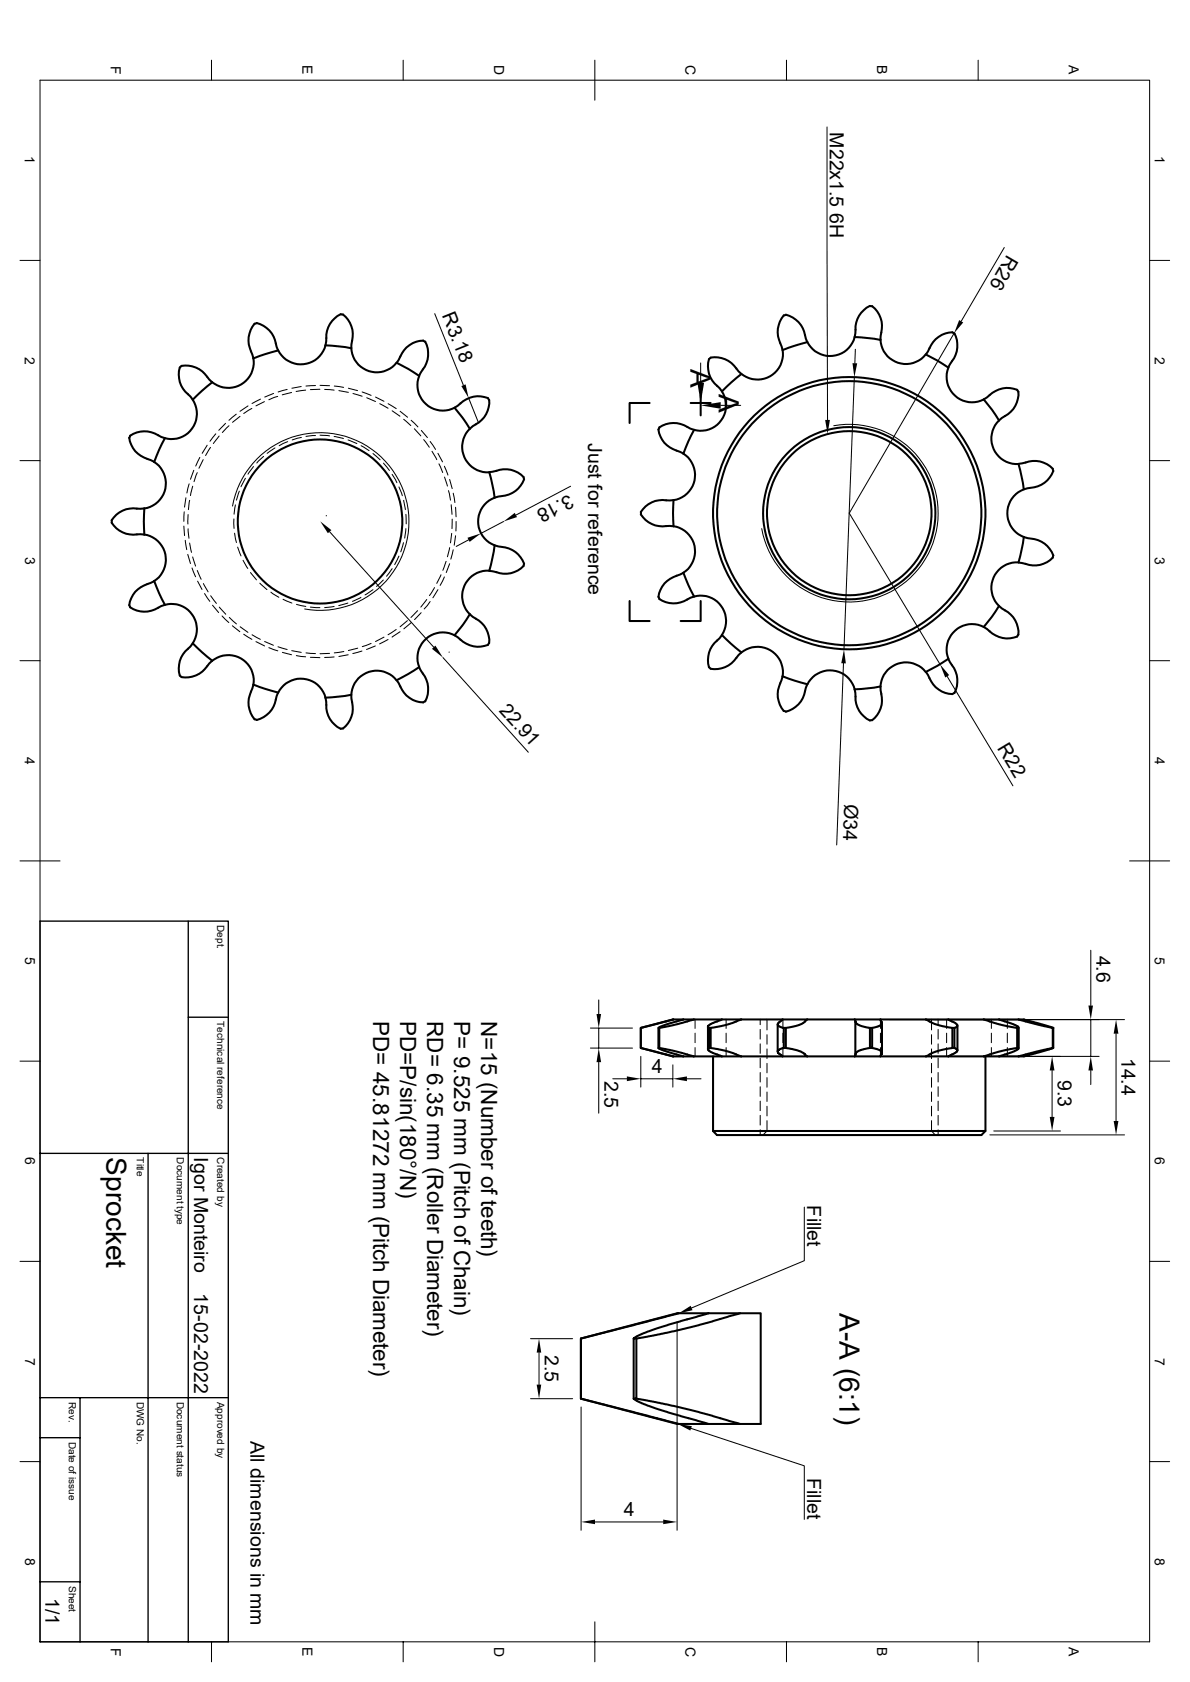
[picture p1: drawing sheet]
<svg xmlns="http://www.w3.org/2000/svg" width="297mm" height="420mm" viewBox="0 0 297 420" stroke-linecap="round" stroke-linejoin="round" font-family="sans-serif">
<g fill="none" stroke="#000" stroke-width=".51">
<path d="M85 78.5h.3a3.7 3.7 0 0 1 2 2.1 7.2 7.2 0 0 1 .4 5.4v.9M85 78.4a6.6 6.6 0 0 0-3.6 6.9l-.2 .9 6.5 .8M195.6 78.7a6.6 6.6 0 0 0-.5 7.8l.2 .9 6.2-2M196.1 78.6a6.7 6.7 0 0 1 5 5.9 6.4 6.4 0 0 0 6.3 4.4 6.4 6.4 0 0 0 5.9-4.8M196.2 78.6l-.6 .2M217.1 76.4a6.6 6.6 0 0 0-3.6 6.8l-.2 1 6.5 .7v-1a6.6 6.6 0 0 0-2.1-7.4l-.6-.1M44.9 91.7a6.6 6.6 0 0 0 2.6 7.3l.6 .8M45.3 91.4l-.4 .4M48.1 99.8a6.4 6.4 0 0 1-1.1 8.3 6.4 6.4 0 0 1-8.3 .1 6.4 6.4 0 0 0-6.2 .6M53 95.5l-4.9 4.3M63.2 89.5a6.4 6.4 0 0 1-4.3 7.1 6.4 6.4 0 0 1-7.8-3.2 6.4 6.4 0 0 0-5.8-2M63.5 80.8a6.6 6.6 0 0 0-.5 7.8l.2 .9"/>
<path d="M64.1 80.6a6.7 6.7 0 0 1 4.9 6l.4 .9M64.1 80.7l-.6 .2M81.2 86.2a6.3 6.3 0 0 1-5.4 4.7 6.3 6.3 0 0 1-6.4-3.4l-6.2 2M87.7 86.9a6.3 6.3 0 0 0 4.3 5.8 6.3 6.3 0 0 0 7-2.1M104.6 93.9a6.3 6.3 0 0 0 1.7 7 6.3 6.3 0 0 0 7.2 .9M106.1 85.3l-.2-.1a4.2 4.2 0 0 0-3.7 1 7.3 7.3 0 0 0-2.7 3.6l-.5 .8 2.9 1.5 2.7 1.8M106.1 85.3a6.8 6.8 0 0 1-1.1 7.7l-.4 .8M121.8 99.4a6.7 6.7 0 0 0-7.5 1.9l-.8 .5M121.8 99.4l.3 .5M122.1 99.9a6.6 6.6 0 0 1-4.1 6.5l-.7 .7M174.9 98.7v5M177 89.7a6.6 6.6 0 0 0 2.6 7.2 6.4 6.4 0 0 1-.2 8.8 6.4 6.4 0 0 1-8.7 .5 6.4 6.4 0 0 0-6.2 .5"/>
<path d="M177.4 89.3l-.4 .4M185 93.4l-4.8 4.3M195.3 87.4a6.4 6.4 0 0 1-4.3 7.1 6.4 6.4 0 0 1-7.8-3.2 6.4 6.4 0 0 0-5.8-2M219.8 84.8a6.3 6.3 0 0 0 4.3 5.8 6.3 6.3 0 0 0 7-2.1M236.7 91.8a6.3 6.3 0 0 0 1.7 7 6.3 6.3 0 0 0 7.1 .9M238.2 83.2a6.8 6.8 0 0 1-1.1 7.7l-.4 .8M238.2 83.3l-.2-.2a4.2 4.2 0 0 0-3.7 1 7.3 7.3 0 0 0-2.7 3.7l-.5 .7 2.9 1.5 2.7 1.8M245.5 99.7l2.1 2.6 1.7 2.7M254.2 97.8a6.6 6.6 0 0 1-4.1 6.6l-.8 .6M254.2 97.8l-.3-.5a6.7 6.7 0 0 0-7.6 1.9l-.8 .5M32.5 108.8l-.1 .3a4.3 4.3 0 0 0 1.3 3.5 8.1 8.1 0 0 0 3.9 2.3l.9 .4M38.4 115.3a6.3 6.3 0 0 1 2.9 6.7 6.3 6.3 0 0 1-5.3 5"/>
<path d="M41.1 109.4l-1.4 2.9-1.2 3.1M113.5 101.8l2 2.6 1.8 2.7M117.3 107.1a6.4 6.4 0 0 0-1.4 7.1 6.4 6.4 0 0 0 6.2 3.7l.8 3.2 .5 3.1M122.1 117.9l.9-.1a6.8 6.8 0 0 1 7.7 1.3v.3a4.4 4.4 0 0 1-2 3.2 7.5 7.5 0 0 1-4.3 1.4 6.4 6.4 0 0 0-5 7.1 6.4 6.4 0 0 0 6.7 5.6 6.3 6.3 0 0 1 4.7 4.1l-.1 .2a4.3 4.3 0 0 1-3.2 2.1 7.9 7.9 0 0 1-4.5-.4l-.9-.2M162.1 100.6h-5v5M164.6 106.7l-.1 .3a4.3 4.3 0 0 0 1.3 3.6 8.1 8.1 0 0 0 3.9 2.2 6.4 6.4 0 0 1 3.4 8 6.4 6.4 0 0 1-7.7 4 6.4 6.4 0 0 0-5.5 3M172.4 100.6h5M173.2 107.4l-1.4 2.8-1.2 3.1M249.3 105a6.4 6.4 0 0 0-1.3 7.1 6.4 6.4 0 0 0 6.2 3.8M254.2 115.8l.9-.1a6.8 6.8 0 0 1 7.7 1.4v.2a4.4 4.4 0 0 1-2.1 3.2 7.5 7.5 0 0 1-4.2 1.4 6.4 6.4 0 0 0-5 7.2 6.4 6.4 0 0 0 6.7 5.5 6.3 6.3 0 0 1 4.7 4.1l-.1 .2a4.3 4.3 0 0 1-3.2 2.2 7.9 7.9 0 0 1-4.5-.5l-.9-.1M254.2 115.9l1.3 6.3M27.9 130.5a6.7 6.7 0 0 0 7.2 2.9l.9 .1"/>
<path d="M27.9 129.9v.6M36 133.5a6.3 6.3 0 0 1 5.3 4.9 6.3 6.3 0 0 1-2.9 6.7M36 127h-.9a6.7 6.7 0 0 0-7.2 2.9M36 127l-.1 3.2 .1 3.3M123.4 136.2l-1.3 6.3M159.9 128.4a6.7 6.7 0 0 0 7.2 2.9 6.3 6.3 0 0 1 6.1 4.6 6.3 6.3 0 0 1-2.7 7.1M160 127.8v.6M168.1 124.9l-.1 3.2 .1 3.3M255.5 134.1l-1.3 6.3M32.3 151.1l.2 .5M32.5 151.6a6.6 6.6 0 0 0 7.7-.3 6.4 6.4 0 0 1 7.4 1.7 6.4 6.4 0 0 1 .5 7.7M38.5 145.1l1.2 3 1.4 2.9"/>
<path d="M38.5 145.1l-.9 .4a6.8 6.8 0 0 0-5.3 5.6M113.5 158.6a6.3 6.3 0 0 0-7.2 1 6.3 6.3 0 0 0-1.7 7M113.5 158.6l.8 .5a6.8 6.8 0 0 0 7.5 1.9M117.3 153.4l-1.8 2.7-2 2.5M117.3 153.4l.7 .6a6.6 6.6 0 0 1 4.1 6.5l-.3 .5M122.1 142.5a6.4 6.4 0 0 0-6.2 3.8 6.4 6.4 0 0 0 1.4 7.1M157.1 150.1v5h5M164.3 149l.3 .6M170.6 143l1.2 3 1.4 2.9M170.6 143l-.9 .5a6.8 6.8 0 0 0-5.4 5.6M173.2 149l-.9 .3a6.7 6.7 0 0 1-7.8 .3M173.2 149a6.4 6.4 0 0 1 7.5 3.6 6.4 6.4 0 0 1-2.4 8 5.9 5.9 0 0 0-1.1 6.2 4.5 4.5 0 0 0 3.8-.2 7.2 7.2 0 0 0 3.3-3 6.4 6.4 0 0 1 7.5-1.5 6.4 6.4 0 0 1 3.5 6.8"/>
<path d="M174.9 150.1v5h-5M180.2 158.6l4.8 4.3M245.5 156.5l.8 .6a6.8 6.8 0 0 0 7.6 1.9M245.5 156.5a6.3 6.3 0 0 0-7.1 1 6.3 6.3 0 0 0-1.7 7M249.3 151.3l.8 .6a6.6 6.6 0 0 1 4.1 6.6M249.3 151.3l-1.7 2.7-2.1 2.5M254.2 140.4a6.4 6.4 0 0 0-6.2 3.8 6.4 6.4 0 0 0 1.3 7.1M254.2 158.5l-.3 .4M44.9 168.7l.4 .3M45.3 169.1a6.7 6.7 0 0 0 6.9-3.4 6.4 6.4 0 0 1 7.5-1.5 6.4 6.4 0 0 1 3.5 6.8M48.1 160.7l-.6 .7a6.6 6.6 0 0 0-2.6 7.3M48.1 160.7l4.9 4.3"/>
<path d="M63.2 170.9l6.2 2M63.2 170.9l-.2 1a6.7 6.7 0 0 0 .5 7.7M63.5 179.6l.6 .1M69.4 173l-.4 .8a6.7 6.7 0 0 1-4.9 6M69.4 173a6.3 6.3 0 0 1 6.4-3.5 6.3 6.3 0 0 1 5.4 4.7M81.2 174.2l.2 .9a6.7 6.7 0 0 0 3.6 6.9M87.7 173.5l-6.5 .7M87.7 173.5v1a6.6 6.6 0 0 1-2.1 7.4h-.6M99 169.9a6.3 6.3 0 0 0-7-2.1 6.3 6.3 0 0 0-4.3 5.8M106.1 175.1l-.2 .1a4.2 4.2 0 0 1-3.7-1 7.3 7.3 0 0 1-2.7-3.6l-.5-.8 5.6-3.2 .4 .8a6.7 6.7 0 0 1 1.1 7.7M201.5 170.9l-6.2-2-.2 .9a6.7 6.7 0 0 0 .5 7.7l.6 .2M213.3 172.2a6.4 6.4 0 0 0-6.9-4.8 6.4 6.4 0 0 0-5.7 6.1 6.4 6.4 0 0 1-4.6 4.2"/>
<path d="M219.8 171.4l-6.5 .7M231.1 167.8a6.3 6.3 0 0 0-7.8-1.7 6.3 6.3 0 0 0-3.3 7.2 6.4 6.4 0 0 1-2.3 6.5 1.86 1.86 0 0 1-2.1-.9 6.7 6.7 0 0 1-2.1-5.8l-.2-1M236.7 164.5l.4 .9a6.7 6.7 0 0 1 1.1 7.7M236.7 164.5l-2.7 1.7-2.9 1.6 .5 .7a6.7 6.7 0 0 0 6.1 4.8l.5-.3M164.3 256.7h.2M164.5 256.7v5h-.2M168.1 254.6h2.5M168.1 254.6l-8.2 2.1v5l8.2 2.1M170.6 254.6l-4.9 1.4-1.4 .7v5l1.5 .7 4.8 1.4M170.6 254.6h2.6M173.2 254.6l-4.5 1.2-4.2 .9M173.2 254.6h7"/>
<path d="M176.7 256.4v5.6M177 256.7h.4v5h-.4M180.2 254.6l-2.3 .8-1.2 .8 .3 .5v5l-.3 .4 1.1 .7 2.4 1M180.2 254.6h4.8M185 254.6h10.3M185 254.6l-3.7 1.3-3.9 .8M194.1 255.8v6.8M195.3 254.6h6.2M195.3 254.6l-1.2 1.1 .3 .5 1.2 .5v5l-1 .3-.5 .5 .1 .3 1.1 1M195.6 256.7h.5M196.1 256.7v5h-.5M201.5 254.6h11.8"/>
<path d="M201.5 254.6l-.9 .8-1.3 .6-3.2 .7M213.3 254.6l.3 .8 .5 .4 1 .4 2 .5v5l-2.1 .4-1 .5-.4 .4-.3 .8M213.3 254.6h6.5M213.5 255.1v8.1M217.1 256.7h.6v5h-.6M219.8 254.6l.3 .7-.1 .4-.7 .5-1.6 .5M219.8 254.6h11.3M220.1 255.4v7.5M231.1 254.6l2.3 1.1 4.3 1v5l-4.1 .9-2.5 1.2M231.1 254.6h5.6M236.7 254.6l1.7 .8 .5 .5v.4l-.7 .4M236.7 254.6h8.8"/>
<path d="M237.7 256.7h.5M238.2 256.7v5h-.5M239 256.1v6.2M245.5 254.6l3.4 1.1 5 1v5l-4.5 .9-3.9 1.2M245.5 254.6h3.8M249.3 254.6h4.9M249.3 254.6l3.8 1.2 .9 .5 .2 .4M253.9 256.7h.3v5h-.3M254.2 254.6h1.4l7.3 2.1h-.1M254.2 256.6v5.1M254.2 254.6l8.6 2.1v5l-8.6 2.1M262.9 256.7v5"/>
<path d="M164.5 261.7l4.4 .9 4.3 1.2M168.1 263.8h2.5M170.6 263.8h2.6M173.2 263.8h7M177.4 261.7l3.7 .7 3.9 1.4M178 263.8v18.6M180.2 263.8h4.8M185 263.8h10.3M195.3 263.8h6.2M196.1 261.7l3.3 .7 1.1 .5 1 .9M201.5 263.8h11.8M213.3 263.8h6.5"/>
<path d="M217.7 261.7l1.2 .3 1.1 .6 .1 .5-.3 .7M219.8 263.8h11.3M231.1 263.8h5.6M236.7 263.8h8.8M238.2 261.7l.6 .3 .2 .2-.2 .4-2.1 1.2M245.5 263.8h3.8M246 263.8v18.6l-1.1 1h-66l-.9-1M249.3 263.8h4.9M254.2 261.7l-.2 .4-.8 .4-3.9 1.3M262.8 261.7h.1l-7.1 2-1.6 .1M178 282.4h68M158.2 334.2h.6"/>
<path d="M158.8 334.2l5.7-1 7.4-1.7 12.8-3.6h5.2v27.7h-5.2l-12.8-3.6-7.4-1.7-5.7-1.1M158.8 334.2v15h-.6M169.4 327.9l-24.4 6.3v15l24.4 6.4M169.4 327.9h7.4M176.8 327.9h7.9M176.8 327.9l-13.4 4-3.5 1.3-1.7 1v15.1l1.7 1 3.5 1.3 13.4 4M169.4 355.6h7.4M176.8 355.6h7.9"/>
<circle cx="79.9" cy="130.2" r="20.5"/>
<circle cx="212" cy="128.2" r="34"/>
<circle cx="212" cy="128.1" r="20.5"/>
<circle cx="212" cy="128.1" r="33"/>
<circle cx="212" cy="128.1" r="21.5"/>
</g>
<g fill="none" stroke="#000" stroke-width=".25">
<path d="M52.8 15v5M100.6 15v5M148.5 15v10M196.3 15v5M244.1 15v5M10 20h276.9v390h-276.9zM206.4 31.7l.1 73.2M5 65h5M108.5 78.3l7.2 17.9M250.7 61.8l-10.8 18.4M286.9 65h5M65 99.7l-2.1 1.1"/>
<path d="M68.3 98.3l-2.2 .8M69.3 99l-2.2 .8M71.7 97.2l-2.3 .7M72.8 98l-2.4 .6M75.2 96.5l-2.3 .4M76.3 97.4l-2.4 .3M78.7 96.3l-2.3 .1M79.8 97.2l-2.3 .1M79.9 96.2l2.4 .1M81 97.2l2.4 .2M83.4 96.4l2.4 .3M84.6 97.5l2.4 .5"/>
<path d="M87 96.9l2.2 .6M88.1 98.3l2.3 .6M90.4 97.9l2.2 .8M91.5 99.3l2.2 .9M93.7 99.1l2.1 1.1M117 99.4l2.3 5.9M174.9 90.6v5M213.2 94.2l-2.5 67.9M213.5 87.2l-.1 3.5M238.1 83.2l-26.1 44.9 22.6 37.8M5 115h5M48.3 117.4l-.8 2.3"/>
<path d="M49.2 118l-.8 2.3M49.9 114.2l-1 2.2M50.7 114.8l-1 2.1M51.7 111.2l-1.2 2M52.5 111.7l-1.2 2M53.8 108.3l-1.4 1.9M54.7 108.9l-1.4 1.8M56.3 105.7l-1.7 1.7M57.1 106.3l-1.6 1.7M59 103.4l-1.8 1.5M59.9 104l-1.9 1.5M61.3 119.4l-1.1 2.1"/>
<path d="M61.9 101.3l-2 1.4M62.9 102l-2.1 1.3M63.3 116.5l-1.4 1.9M65.8 114l-1.7 1.6M66 100.3l-2.1 1M68.6 111.8l-1.9 1.4M71.8 110.3l-2.1 1M75.2 109.2l-2.3 .7M78.7 108.8l-2.3 .2M79.9 108.7l2.4 .1M83.4 109l2.3 .5M86.9 109.9l2.2 .8"/>
<path d="M90.1 111.3l2 1.2M93.1 113.2l1.8 1.6M94.8 100.8l2.1 1.1M95.7 115.7l1.5 1.8M96.9 100.8l2 1.2M97.9 118.4l1.2 2.1M97.9 102.6l1.9 1.3M99.9 102.7l1.8 1.5M100.8 104.7l1.7 1.6M102.6 104.9l1.7 1.7M103.4 107.1l1.6 1.7M105.2 107.5l1.5 1.8"/>
<path d="M105.7 109.8l1.4 1.9M107.4 110.2l1.3 2M107.8 112.7l1.2 2.1M109.3 113.2l1.1 2.1M109.6 115.8l.9 2.2M110.9 116.4l.9 2.2M111 119.1l.7 2.3M112.2 119.7l.7 2.3M179.9 101.2h5M208.1 106.3a22.2 22.2 0 0 1 25.7 18 22.2 22.2 0 0 1-18 25.7 22.2 22.2 0 0 1-25.7-18M286.9 115h5M45.9 131.4l.2 2.3"/>
<path d="M46 127.8l-.1 2.4M46.2 134.9l.4 2.3M46.4 124.3l-.3 2.3M46.9 138.4l.6 2.3M46.9 128.5v2.4M46.9 132l.3 2.4M47.2 120.8l-.5 2.3M47.3 124.9l-.3 2.4M47.3 135.6l.5 2.3M48.1 121.4l-.6 2.3M48.1 139.1l.7 2.3M58 126.4a22.2 22.2 0 0 1 25.7-18 22.2 22.2 0 0 1 18 25.7 22.2 22.2 0 0 1-25.7 18"/>
<path d="M58.4 129.6v2.4M58.5 133.1l.5 2.4M58.8 126.1l-.4 2.3M59.3 136.6l.9 2.2M59.7 122.6l-.7 2.3M60.7 139.9l1.1 2M81.5 128.7l-.1 .1M82.3 132.8l25.9 28.8M99.6 121.6l.8 2.2M99.6 138.9l-1.1 2.1M100.7 135.5l-.7 2.3M100.8 124.9l.4 2.4"/>
<path d="M101.3 128.4l.1 2.4M101.3 132l-.3 2.4M111.9 122.5l.5 2.4M112.2 136.7l-.5 2.3M112.6 126l.2 2.4M112.7 133.2l-.3 2.4M112.9 129.6l-.1 2.4M113.1 123.1l.4 2.4M113.1 137.3l-.6 2.3M113.7 126.7l.1 2.3M113.7 133.8l-.3 2.3M113.8 130.2v2.4"/>
<path d="M117 134.8l-3.1 1.6M125.7 130.2l-5.6 3M142.4 121.4l-13.6 7.2M47.9 141.8l.9 2.2M49.2 142.5l1 2.2M49.3 145.1l1.1 2.1M50.8 145.7l1.1 2.1M51.1 148.2l1.3 2M52.6 148.8l1.4 1.9M53 151.1l1.6 1.9M54.7 151.6l1.6 1.8M55.4 153.8l1.7 1.6"/>
<path d="M57.2 154.2l1.8 1.6M58 156.3l1.9 1.4M59.9 156.5l2 1.4M60.8 158.4l2.1 1.2M62.5 143l1.5 1.8M62.9 158.5l2.1 1.1M64.9 145.6l1.7 1.6M67.6 147.9l2 1.2M70.7 149.6l2.2 1M74 150.9l2.3 .5M77.5 151.6l2.3 .1M83.4 151.4l-2.4 .3"/>
<path d="M86.8 150.6l-2.3 .6M90.1 149.1l-2.1 1.1M93.1 147.2l-2 1.3M95.7 144.8l-1.7 1.6M95.8 159.1l-2.1 1.1M96.9 159.7l-2.2 1.1M97.9 142l-1.4 1.9M98.9 157.2l-2 1.3M99.9 157.7l-2 1.4M101.7 155l-1.8 1.5M102.6 155.5l-1.8 1.5M104.2 152.5l-1.6 1.7"/>
<path d="M105.1 153l-1.6 1.7M106.5 149.7l-1.5 1.9M107.4 150.2l-1.5 1.9M108.5 146.7l-1.3 2M109.3 147.2l-1.3 2.1M110.1 143.5l-1.1 2.2M110.9 144.1l-1 2.1M111.3 140.2l-.8 2.2M112.2 140.8l-.8 2.2M5 165h5M63.9 160.2l2.1 1.1M66 160.2l2.2 .9"/>
<path d="M67.1 161.7l2.2 .8M69.4 161.5l2.3 .7M70.5 162.9l2.3 .6M72.8 162.5l2.4 .4M74 163.7l2.3 .3M76.4 163l2.3 .2M77.5 164.1l2.3 .1M82.3 163.2h-2.4M83.4 164l-2.4 .2M85.8 162.7l-2.4 .3M86.9 163.5l-2.3 .4M89.3 161.8l-2.3 .6"/>
<path d="M90.3 162.6l-2.2 .6M92.6 160.7l-2.2 .8M93.7 161.3l-2.2 .9M110.6 164.2l21.3 23.6M112.1 162.8v.1M210.5 165.6l-1.7 45.4M236.4 168.9l16.4 27.3M286.9 165h5M5 215h10M281.9 215h10M272.2 237.3v13.8M147.4 256.7h10.5"/>
<path d="M149.4 249.7v3.5M149.4 256.7v5M173.5 254.6v2.2M173.5 258v2.3M181.2 254.6v2.2M181.2 258v2.3M189.7 254.6v1.3M189.7 257v2.5M191.4 254.6v2.6M191.4 258.4v2.3M195.4 254.6v2.2M195.4 258v2.3"/>
<path d="M213.5 255v1.8M213.5 258v2.3M219.8 254.6v2.2M219.8 258v2.3M221.9 254.6h58.8M232.5 254.6v2.6M232.5 258.4v2.3M234.1 254.6v1.3M234.1 257v2.5M236.3 254.6v2.2M236.3 258v2.3M247.4 254.6v2.2"/>
<path d="M247.4 258v2.3M251.4 254.6v2.2M251.4 258v2.3M272.2 254.6v9.2M278.6 258.1v21.8M5 265h5M147.4 261.7h10.5M149.4 265.2v12.8M153 269.4h3.5M159.9 263.8v7.6M159.9 269.4h8M167.9 265.9v5.5"/>
<path d="M171.4 269.4h3.6M173.5 261.6v2.2M181.2 261.6v2.2M189.7 260.6v2.4M189.7 264.2v2.4M189.7 267.8v2.4M189.7 271.4v2.4M189.7 275v2.3M189.7 278.5v2.4M191.4 279.8v2.6l-1 1M191.4 261.9v2.4M191.4 265.5v2.4"/>
<path d="M191.4 269.1v2.4M191.4 272.7v2.3M191.4 276.2v2.4M195.4 261.6v2.2M213.5 261.6v1.8M219.8 261.6v2.1M232.5 279.8v2.6l1 1M232.5 261.9v2.4M232.5 265.5v2.4M232.5 269.1v2.4M232.5 272.7v2.3M232.5 276.2v2.4"/>
<path d="M233.2 263.8h41.1M234.1 260.6v2.4M234.1 264.2v2.4M234.1 267.8v2.4M234.1 271.4v2.4M234.1 275v2.3M234.1 278.5v2.4M236.3 261.6v2.2M247.4 261.6v2.2M251.4 261.6v2.2M262.6 267.3v11.6M272.2 267.3v3.5"/>
<path d="M286.9 265h5M189.7 282.1v1.3M234.1 282.1v1.3M247.1 283.4h33.6M248 282.4h16.7M5 315h5M200.7 301.4v13.4l-28.1 11.8M286.9 315h5M132.4 334.3h10.5M134.5 337.7v8M169 330v52.1M132.4 349.2h10.5"/>
<path d="M145 351.3v30.8M172.5 356.7l28.2 9.3v13.4M5 365h5M286.9 365h5M148.5 380h17M52.8 410v5M100.6 410v5M148.5 405v10M196.3 410v5M244.1 410v5"/>
</g>
<path d="M10 230h47v180h-47zM47 230v180M47 254h10M10 288h47M37 288v122M10 359h10M10 349h47M20 349v61M10 395h10" fill="none" stroke="#000" stroke-width=".34"/>
<g fill="#000">
<path d="M115.1 96.4l1.1-.4 .8 3.4zM174.1 95.6h1.6l-.8 5zM212.8 90.7h1.2l-.8 3.5zM239.4 79.9l1 .6-2.3 2.7zM174.9 101.2l5-.8v1.7zM206 104.9h1.1l-.6 3.5zM79.9 130.2l2.8 2.2-.9 .7zM116.7 134.3l3.4-1.1-2.9 2.1zM125.7 130.2l2.8-2.1 .5 1zM107.8 162l.9-.8 1.9 3zM210.7 162.1l.4 3.6-1.1-.1zM234.6 165.9l2.3 2.7-1 .6z"/>
<path d="M148.9 253.2h1.1l-.6 3.5zM271.7 251.1h1.1l-.6 3.5zM278.6 254.6l.5 3.5h-1.1zM149.4 261.7l.6 3.5h-1.1zM156.5 268.8l3.4 .6-3.4 .6zM167.9 269.4l3.5-.6v1.2zM262.6 263.8l.6 3.5h-1.2zM262 278.9h1.2l-.6 3.5zM272.2 263.8l.6 3.5h-1.1zM278 279.9h1.1l-.5 3.5zM134.5 334.3l.6 3.4h-1.2zM169.4 328l3-1.9 .4 1.1z"/>
<path d="M133.9 345.7h1.2l-.6 3.5zM169.2 355.6l3.5 .5-.4 1.1zM145 380l3.5-.6v1.2zM165.5 379.4l3.5 .6-3.5 .6z"/>
</g>
<g font-size="7">
<text x="172.4" y="92.1" transform="rotate(90 172.4 92.1)">A</text>
<text x="179.4" y="98.3" transform="rotate(90 179.4 98.3)">A</text>
<text x="26.5" y="289" transform="rotate(90 26.5 289)">Sprocket</text>
<text x="209.5" y="327.9" transform="rotate(90 209.5 327.9)">A-A (6:1)</text>
</g>
<g font-size="5.6">
<text x="93.1" y="255" transform="rotate(90 93.1 255)">PD= 45.81272 mm (Pitch Diameter)</text>
<text x="99.9" y="255" transform="rotate(90 99.9 255)">PD=P/sin(180°/N)</text>
<text x="106.6" y="255" transform="rotate(90 106.6 255)">RD= 6.35 mm (Roller Diameter)</text>
<text x="113.3" y="255" transform="rotate(90 113.3 255)">P= 9.525 mm (Pitch of Chain)</text>
<text x="120.1" y="255" transform="rotate(90 120.1 255)">N=15 (Number of teeth)</text>
</g>
<g font-size="4.9">
<text x="207.1" y="33.1" transform="rotate(90 207.1 33.1)">M22x1.5 6H</text>
<text x="251.4" y="63.4" transform="rotate(120 251.4 63.4)">R26</text>
<text x="110.2" y="78.7" transform="rotate(68 110.2 78.7)">R3.18</text>
<text x="146.8" y="110.6" transform="rotate(90 146.8 110.6)">Just for reference</text>
<text x="142" y="123.3" transform="rotate(152 142 123.3)">3.18</text>
<text x="124.4" y="177.4" transform="rotate(48 124.4 177.4)">22.91</text>
<text x="248.8" y="186.8" transform="rotate(59 248.8 186.8)">R22</text>
<text x="210.8" y="200.7" transform="rotate(92 210.8 200.7)">Ø34</text>
<text x="273.7" y="238.6" transform="rotate(90 273.7 238.6)">4.6</text>
<text x="150.9" y="270" transform="rotate(90 150.9 270)">2.5</text>
<text x="162.7" y="268">4</text>
<text x="264" y="269.7" transform="rotate(90 264 269.7)">9.3</text>
<text x="279.9" y="264.1" transform="rotate(90 279.9 264.1)">14.4</text>
<text x="48.5" y="289" transform="rotate(90 48.5 289)">Igor Monteiro</text>
<text x="201.5" y="301" transform="rotate(90 201.5 301)">Fillet</text>
<text x="48.5" y="323" transform="rotate(90 48.5 323)">15-02-2022</text>
<text x="136" y="338.4" transform="rotate(90 136 338.4)">2.5</text>
<text x="62.5" y="359.7" transform="rotate(90 62.5 359.7)">All dimensions in mm</text>
<text x="201.5" y="369.1" transform="rotate(90 201.5 369.1)">Fillet</text>
<text x="155.7" y="378.6">4</text>
<text x="11.3" y="399.1" transform="rotate(90 11.3 399.1)">1/1</text>
</g>
<g font-size="3.5">
<text x="27.6" y="16.4" transform="rotate(90 27.6 16.4)">F</text>
<text x="75.5" y="16.3" transform="rotate(90 75.5 16.3)">E</text>
<text x="123.3" y="16.3" transform="rotate(90 123.3 16.3)">D</text>
<text x="171.1" y="16.3" transform="rotate(90 171.1 16.3)">C</text>
<text x="218.9" y="16.3" transform="rotate(90 218.9 16.3)">B</text>
<text x="266.8" y="16.3" transform="rotate(90 266.8 16.3)">A</text>
<text x="6.2" y="39" transform="rotate(90 6.2 39)">1</text>
<text x="288.2" y="39" transform="rotate(90 288.2 39)">1</text>
<text x="6.2" y="89" transform="rotate(90 6.2 89)">2</text>
<text x="288.2" y="89" transform="rotate(90 288.2 89)">2</text>
<text x="6.3" y="139" transform="rotate(90 6.3 139)">3</text>
<text x="288.2" y="139" transform="rotate(90 288.2 139)">3</text>
<text x="6.2" y="189" transform="rotate(90 6.2 189)">4</text>
<text x="288.2" y="189" transform="rotate(90 288.2 189)">4</text>
<text x="6.3" y="239" transform="rotate(90 6.3 239)">5</text>
<text x="288.2" y="239" transform="rotate(90 288.2 239)">5</text>
<text x="6.3" y="289" transform="rotate(90 6.3 289)">6</text>
<text x="288.2" y="289" transform="rotate(90 288.2 289)">6</text>
<text x="6.3" y="339" transform="rotate(90 6.3 339)">7</text>
<text x="288.2" y="339" transform="rotate(90 288.2 339)">7</text>
<text x="6.3" y="389" transform="rotate(90 6.3 389)">8</text>
<text x="288.2" y="389" transform="rotate(90 288.2 389)">8</text>
<text x="27.6" y="411.4" transform="rotate(90 27.6 411.4)">F</text>
<text x="75.5" y="411.3" transform="rotate(90 75.5 411.3)">E</text>
<text x="123.3" y="411.2" transform="rotate(90 123.3 411.2)">D</text>
<text x="171.1" y="411.2" transform="rotate(90 171.1 411.2)">C</text>
<text x="218.9" y="411.3" transform="rotate(90 218.9 411.3)">B</text>
<text x="266.8" y="411.3" transform="rotate(90 266.8 411.3)">A</text>
</g>
<g font-size="2.5">
<text x="54.2" y="231" transform="rotate(90 54.2 231)">Dept.</text>
<text x="54.2" y="255" transform="rotate(90 54.2 255)">Technical reference</text>
<text x="34.2" y="289" transform="rotate(90 34.2 289)">Title</text>
<text x="44.2" y="289" transform="rotate(90 44.2 289)">Document type</text>
<text x="54.2" y="289" transform="rotate(90 54.2 289)">Created by</text>
<text x="17.2" y="350" transform="rotate(90 17.2 350)">Rev.</text>
<text x="34.2" y="350" transform="rotate(90 34.2 350)">DWG No.</text>
<text x="44.2" y="350" transform="rotate(90 44.2 350)">Document status</text>
<text x="54.2" y="350" transform="rotate(90 54.2 350)">Approved by</text>
<text x="17.2" y="360" transform="rotate(90 17.2 360)">Date of issue</text>
<text x="17.2" y="396" transform="rotate(90 17.2 396)">Sheet</text>
</g>
</svg>
